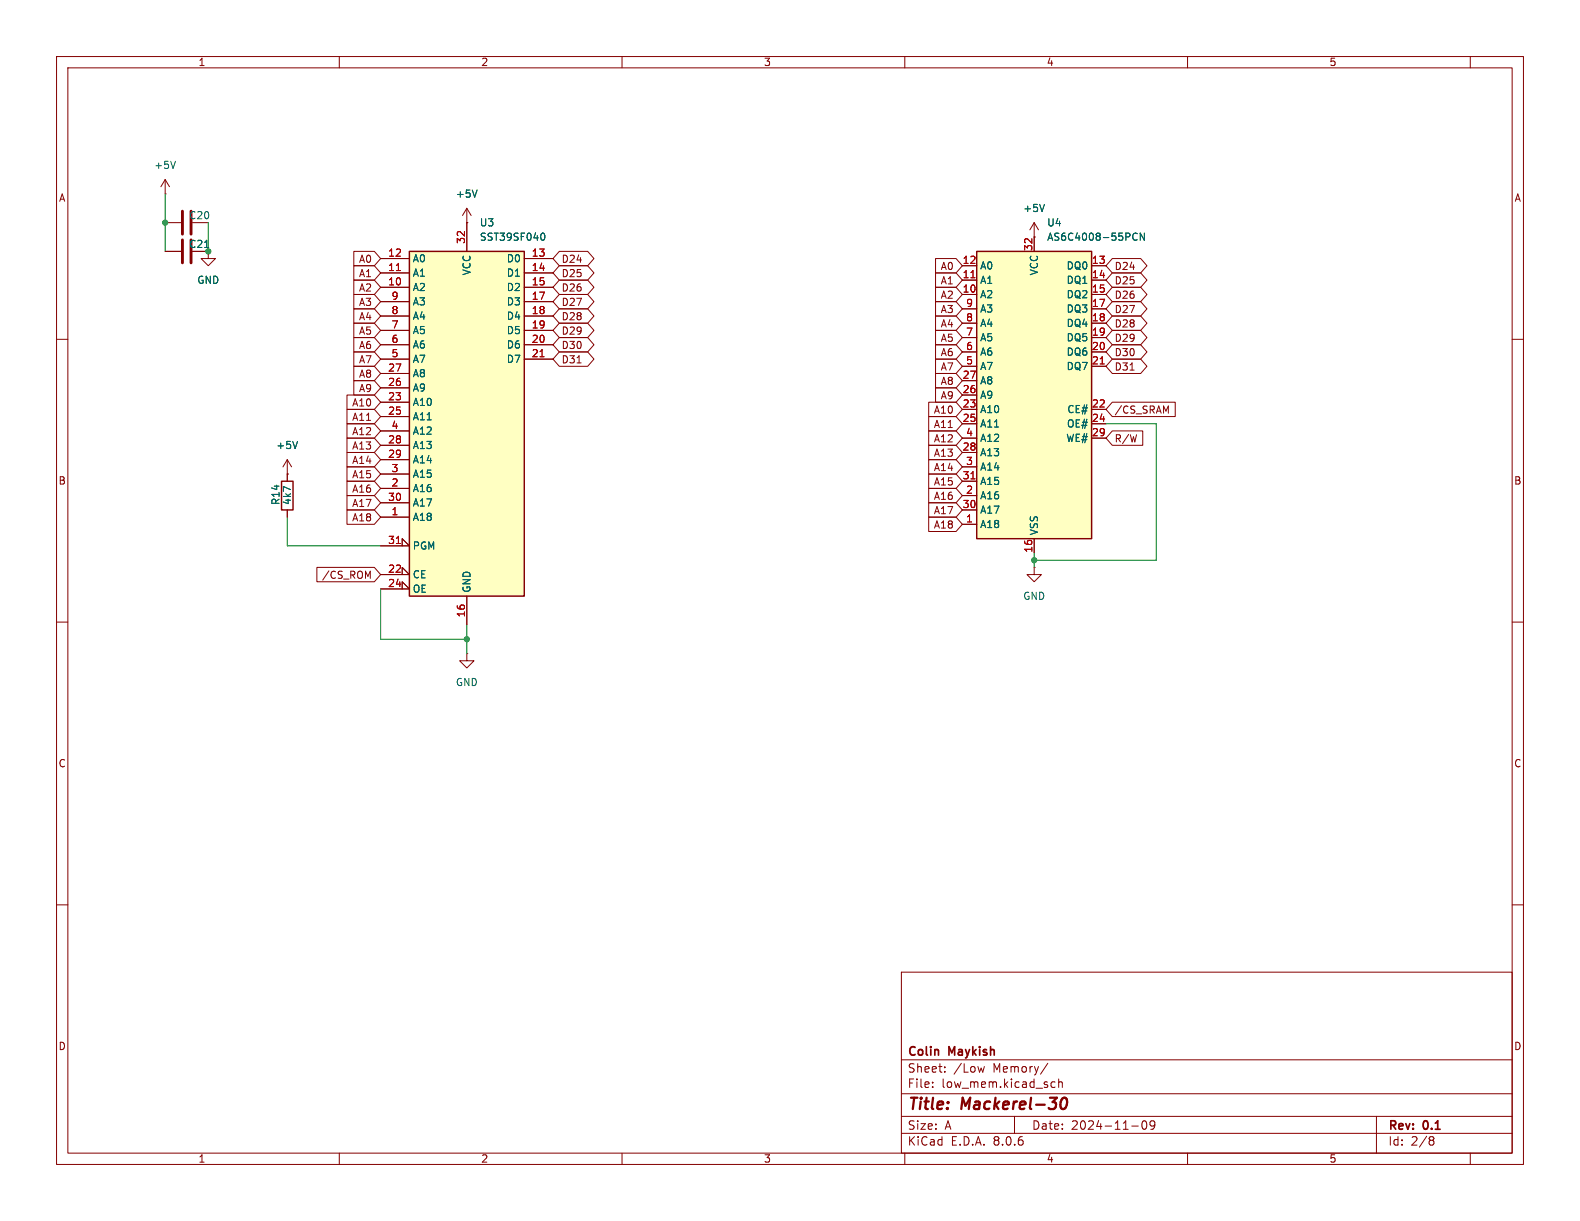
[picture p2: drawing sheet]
<svg xmlns="http://www.w3.org/2000/svg" width="279mm" height="216mm" viewBox="0 0 279 216" stroke-linecap="round" stroke-linejoin="round" font-family="sans-serif">
<g fill="none" stroke="#840000" stroke-width=".18">
<path d="M10 10h259.4v195.9h-259.4zM12 12h255.4v191.9h-255.4zM60 10v2M110 10v2M160 10v2M210 10v2M260 10v2M82.5 39.4h.1M82.5 36.8l-.7 1.3M82.5 36.8v2.6M82.5 36.8l.8 1.3M182.9 39.4l-.8 1.2"/>
<path d="M182.9 39.4v2.5M182.9 39.4l.7 1.2M10 60h2M182.9 41.9h.1M267.4 60h2M10 110h2M182.9 100.3v1.3h1.2l-1.2 1.3-1.3-1.3h1.3M182.9 100.3h.1M267.4 110h2M10 160h2M267.4 160h2M159.4 171.9h108v32h-108z"/>
<path d="M159.4 197.4h108M159.4 193.4h108M159.4 187.4h108M164.9 192.1v.2M164.9 191.4v.1M167.1 189.4v.2M167.1 188.7v.1M174.1 188.6l-.3 1-.3-.7M179.4 197.4v3M185.3 188l-1.3 1.9M185.9 192l.2 .3 .5-.1M186.6 191.4l-.5-.1-.2 .3"/>
<path d="M187.2 191.4l.2-.1 .4 .1 .1 .9M187.2 190.8v1.5M200.1 199.1h1.2M202.1 198.3l.2-.1a.81 .81 0 0 1 .6 .6 .81 .81 0 0 1-.3 .8l-.2 .1a.81 .81 0 0 1-.3-1.4zM204.2 198.8l-.3 .3h-.3l-.2-.3 .1-.5 .4-.1 .2 .1a.99 .99 0 0 1-.3 1.4h-.3M243.4 197.4v6.5M60 203.9v2M110 203.9v2M159.4 200.4h108M160 203.9v2M210 203.9v2M253 201h.3l.3 .3-.3 .3"/>
<path d="M253 201.6h.3M253.3 201.6l.2 .2 .1 .4-.3 .3h-.3M260 203.9v2"/>
</g>
<path d="M187.8 194.3a.46 .46 0 0 1 .5-.2 .46 .46 0 0 1 .4 .4 1.15 1.15 0 0 1-.8 1.6l-.2-.1a1.54 1.54 0 0 1 .1-1.7z" fill="none" stroke="#840000" stroke-width=".4"/>
<path d="M84.4 33.6l-.5 1.3M184.7 36.1l-.4 1.3" fill="none" stroke="#006464" stroke-width=".18"/>
<path d="M172.7 44.5h20.3v50.8h-20.3z" fill="#ffffc2"/>
<path d="M172.7 44.5h20.3v50.8h-20.3zM49.8 85.1h2v5.1h-2z" fill="none" stroke="#840000" stroke-width=".25"/>
<g fill="none" stroke="#840000" stroke-width=".18">
<path d="M29.2 34.3h.1M29.2 31.8l-.8 1.2M29.2 31.8v2.5M29.2 31.8l.8 1.2M170.2 52.1h2.5M170.2 49.5h2.5M170.2 47h2.5M170.2 54.6h2.5M170.2 57.2h2.5M170.2 59.7h2.5M182.9 41.9v2.6M193 52.1h2.6"/>
<path d="M193 49.5h2.6M193 47h2.6M193 54.6h2.6M193 57.2h2.6M193 59.7h2.6M170.2 62.2h2.5M170.2 64.8h2.5M170.2 72.4h2.5M170.2 74.9h2.5M170.2 69.9h2.5M170.2 67.3h2.5M170.2 77.5h2.5"/>
<path d="M193 62.2h2.6M193 64.8h2.6M193 72.4h2.6M193 74.9h2.6M193 77.5h2.6M50.8 83.8h.1M50.8 81.3l-.8 1.3M50.8 81.3v3.8M50.8 90.2v1.2M50.8 81.3l.8 1.3M170.2 92.7h2.5M170.2 87.6h2.5"/>
<path d="M170.2 80h2.5M170.2 82.6h2.5M170.2 90.2h2.5M170.2 85.1h2.5M182.9 95.3v2.5"/>
</g>
<path d="M171.7 49.1h.7M194.6 64.4h.7M171.7 84.7h.7" fill="none" stroke="#a90000" stroke-width=".18"/>
<path d="M31 28.5l-.4 1.3M200.4 42.2l.3 .3 .4-.1M201.1 41.3l-.4-.1-.3 .3M202.4 41.2v1.3l-.8-1.3v1.3M52.6 78l-.4 1.3" fill="none" stroke="#006464" stroke-width=".18"/>
<path d="M72.4 44.5h20.3v60.9h-20.3z" fill="#ffffc2"/>
<path d="M72.4 44.5h20.3v60.9h-20.3z" fill="none" stroke="#840000" stroke-width=".25"/>
<g fill="none" stroke="#840000" stroke-width=".18">
<path d="M29.2 39.4h2.8M82.5 39.4h.1M82.5 39.4v5.1M29.2 44.5h2.8M36.8 44.5v1.2h1.3l-1.3 1.3-1.2-1.3h1.2M62.6 54.6h3.6l1.1 1.3-1.1 1.3h-3.6zM62.6 52.1h3.6l1.1 1.2-1.1 1.3h-3.6zM62.6 59.7h3.6l1.1 1.3-1.1 1.2h-3.6zM62.6 57.1h3.6l1.1 1.3-1.1 1.3h-3.6zM62.6 49.5h3.6l1.1 1.3-1.1 1.3h-3.6zM62.6 47h3.6l1.1 1.3-1.1 1.2h-3.6zM62.6 44.4h3.6l1.1 1.3-1.1 1.3h-3.6z"/>
<path d="M67.3 50.8h5.1M67.3 48.3h5.1M67.3 45.7h5.1M67.3 53.3h5.1M67.3 55.9h5.1M67.3 58.4h5.1M92.7 50.8h5.1M92.7 48.3h5.1M92.7 45.7h5.1M92.7 53.3h5.1M92.7 55.9h5.1M92.7 58.4h5.1"/>
<path d="M98.9 57.1h5l1.1 1.3-1.1 1.3h-5l-1.1-1.3zM98.9 54.6h5l1.1 1.3-1.1 1.3h-5l-1.1-1.3zM98.9 52.1h5l1.1 1.2-1.1 1.3h-5l-1.1-1.3zM98.9 59.7h5l1.1 1.3-1.1 1.2h-5l-1.1-1.2zM98.9 49.5h5l1.1 1.3-1.1 1.3h-5l-1.1-1.3zM98.9 44.4h5l1.1 1.3-1.1 1.3h-5l-1.1-1.3zM98.9 47h5l1.1 1.3-1.1 1.2h-5l-1.1-1.2zM165.4 53.3h3.7l1.1 1.3-1.1 1.3h-3.7zM165.4 45.7h3.7l1.1 1.3-1.1 1.3h-3.7zM165.4 48.3h3.7l1.1 1.2-1.1 1.3h-3.7zM165.4 50.8h3.7l1.1 1.3-1.1 1.2h-3.7zM165.4 58.4h3.7l1.1 1.3-1.1 1.3h-3.7z"/>
<path d="M165.4 55.9h3.7l1.1 1.3-1.1 1.2h-3.7zM170.2 52.1h2.5M170.2 49.5h2.5M170.2 47h2.5M170.2 54.6h2.5M170.2 57.2h2.5M170.2 59.7h2.5M182.9 41.9h.1M182.9 41.9v2.6M193 52.1h2.6M193 49.5h2.6M193 47h2.6"/>
<path d="M193 54.6h2.6M193 57.2h2.6M193 59.7h2.6M196.7 55.9h5l1.1 1.3-1.1 1.2h-5l-1.1-1.2zM196.7 53.3h5l1.1 1.3-1.1 1.3h-5l-1.1-1.3zM196.7 50.8h5l1.1 1.3-1.1 1.2h-5l-1.1-1.2zM196.7 45.7h5l1.1 1.3-1.1 1.3h-5l-1.1-1.3zM196.7 48.3h5l1.1 1.2-1.1 1.3h-5l-1.1-1.3zM196.7 58.4h5l1.1 1.3-1.1 1.3h-5l-1.1-1.3zM61.4 69.8h4.8l1.1 1.3-1.1 1.3h-4.8zM61.4 77.5h4.8l1.1 1.2-1.1 1.3h-4.8zM61.4 74.9h4.8l1.1 1.3-1.1 1.3h-4.8z"/>
<path d="M61.4 72.4h4.8l1.1 1.3-1.1 1.2h-4.8zM62.6 62.2h3.6l1.1 1.3-1.1 1.3h-3.6zM62.6 67.3h3.6l1.1 1.3-1.1 1.3h-3.6zM62.6 64.8h3.6l1.1 1.2-1.1 1.3h-3.6zM67.3 61h5.1M67.3 63.5h5.1M67.3 71.1h5.1M67.3 73.7h5.1M67.3 68.6h5.1M67.3 66h5.1M67.3 78.7h5.1M67.3 76.2h5.1"/>
<path d="M92.7 61h5.1M92.7 63.5h5.1M98.9 62.2h5l1.1 1.3-1.1 1.3h-5l-1.1-1.3zM102 64.2h.8M164.2 71.1h4.9l1.1 1.3-1.1 1.3h-4.9zM164.2 73.7h4.9l1.1 1.2-1.1 1.3h-4.9zM164.2 76.2h4.9l1.1 1.3-1.1 1.2h-4.9zM164.2 78.7h4.9l1.1 1.3-1.1 1.3h-4.9zM165.4 68.6h3.7l1.1 1.3-1.1 1.2h-3.7zM165.4 63.5h3.7l1.1 1.3-1.1 1.2h-3.7zM165.4 66h3.7l1.1 1.3-1.1 1.3h-3.7zM165.4 61h3.7l1.1 1.2-1.1 1.3h-3.7z"/>
<path d="M170.2 62.2h2.5M170.2 64.8h2.5M170.2 72.4h2.5M170.2 74.9h2.5M170.2 69.9h2.5M170.2 67.3h2.5M170.2 77.5h2.5M193 62.2h2.6M193 64.8h2.6M193 72.4h2.6M193 74.9h2.6M193 77.5h2.6"/>
<path d="M196.7 76.2h5.4v2.5h-5.4l-1.1-1.2zM196.7 71.1h11.1v2.6h-11.1l-1.1-1.3zM196.7 61h5l1.1 1.2-1.1 1.3h-5l-1.1-1.3zM196.7 63.5h5l1.1 1.3-1.1 1.2h-5l-1.1-1.2zM199.8 65.4h.8M206.2 72.7l.4-.9v1.3M50.8 83.8h.1M50.8 83.8v1.3M50.8 90.2v1.2M61.4 87.6h4.8l1.1 1.3-1.1 1.3h-4.8zM61.4 80h4.8l1.1 1.3-1.1 1.3h-4.8zM61.4 82.5h4.8l1.1 1.3-1.1 1.3h-4.8z"/>
<path d="M61.4 85.1h4.8l1.1 1.3-1.1 1.2h-4.8zM61.4 90.2h4.8l1.1 1.2-1.1 1.3h-4.8zM67.3 96.5h5.1l-1.3-1.2v1.2M67.3 91.4h5.1M67.3 86.4h5.1M67.3 81.3h5.1M67.3 83.8h5.1M67.3 88.9h5.1M164.2 86.4h4.9l1.1 1.2-1.1 1.3h-4.9zM164.2 81.3h4.9l1.1 1.3-1.1 1.2h-4.9zM164.2 91.4h4.9l1.1 1.3-1.1 1.3h-4.9zM164.2 83.8h4.9l1.1 1.3-1.1 1.3h-4.9z"/>
<path d="M164.2 88.9h4.9l1.1 1.3-1.1 1.2h-4.9zM170.2 92.7h2.5M170.2 87.6h2.5M170.2 80h2.5M170.2 82.6h2.5M170.2 90.2h2.5M170.2 85.1h2.5M182.9 95.3v2.5M56 100.3h10.2l1.1 1.3-1.1 1.3h-10.2zM65.1 101.9l.4-.9v1.3M67.3 101.6h5.1l-1.3-1.3v1.3M67.3 104.1h5.1l-1.3-1.2v1.2"/>
<path d="M82.5 115.6v1.2h1.3l-1.3 1.3-1.2-1.3h1.2M82.5 115.6h.1M82.5 105.4v5.1"/>
</g>
<path d="M70.1 47.8h.7M171.7 49.1h.7M95.5 63.1h.7M194.6 64.4h.7M70.1 96.1h.7M171.7 84.7h.7" fill="none" stroke="#a90000" stroke-width=".18"/>
<path d="M84.4 33.6l-.5 1.3M184.7 36.1l-.4 1.3M36.2 43.8h.7M95.9 41.2a.68 .68 0 0 1 .5 .7 .68 .68 0 0 1-.5 .6M200.4 42.2l.3 .3 .4-.1M201.1 41.3l-.4-.1-.3 .3M202.4 41.2v1.3l-.8-1.3v1.3M52.6 78l-.4 1.3" fill="none" stroke="#006464" stroke-width=".18"/>
<path d="M32.3 37.3v4.1M33.8 37.3v4.1M32.3 42.4v4.1M33.8 42.4v4.1" fill="none" stroke="#840000" stroke-width=".51"/>
<path d="M29.2 34.3v10.2M36.8 39.4v5.1M195.6 74.9h8.9v24.2h-21.6M50.8 91.4v5.1h16.5M182.9 97.8v2.5M67.3 104.1v8.9h15.2M82.5 110.5v5.1" fill="none" stroke="#009600" stroke-width=".18"/>
<g fill="#009600" stroke="#009600" stroke-width=".18">
<circle cx="82.5" cy="113" r=".46"/>
<circle cx="182.9" cy="99.1" r=".46"/>
<circle cx="29.2" cy="39.4" r=".46"/>
<circle cx="36.8" cy="44.5" r=".46"/>
</g>
<g font-size="2.8" fill="#840000">
<text x="160.4" y="196.8">Title:</text>
<text x="170.1" y="196.8">Mackerel-30</text>
</g>
<g font-size="2.1" fill="#840000">
<text x="160.4" y="189.9">Sheet:</text>
<text x="160.4" y="187.1">Colin</text>
<text x="167.9" y="187.1">Maykish</text>
<text x="168.6" y="189.9">/Low</text>
<text x="175.6" y="189.9">Memory/</text>
<text x="160.4" y="192.6">File:</text>
<text x="166.5" y="192.6">low_mem.kicad_sch</text>
<text x="160.4" y="202.8">KiCad</text>
<text x="160.4" y="200">Size:</text>
<text x="167.1" y="200">A</text>
<text x="168.1" y="202.8">E.D.A.</text>
<text x="175.7" y="202.8">8.0.6</text>
<text x="182.4" y="200">Date:</text>
<text x="189.4" y="200">2024-11-09</text>
<text x="245.4" y="200.2">Rev:</text>
<text x="245.4" y="202.8">Id:</text>
<text x="249.5" y="202.8">2/8</text>
<text x="251.8" y="200.2">0.1</text>
</g>
<g font-size="1.8" fill="#840000">
<text x="35" y="11.9">1</text>
<text x="85" y="11.9">2</text>
<text x="135" y="11.9">3</text>
<text x="185" y="11.9">4</text>
<text x="235" y="11.9">5</text>
<text x="10.3" y="35.9">A</text>
<text x="267.7" y="35.9">A</text>
<text x="33.4" y="44">C21</text>
<text x="63.4" y="46.7">A0</text>
<text x="99.2" y="46.7">D24</text>
<text x="166.2" y="47.9">A0</text>
<text x="197" y="47.9">D24</text>
<text x="63.4" y="51.8">A2</text>
<text x="63.4" y="49.2">A1</text>
<text x="99.2" y="51.8">D26</text>
<text x="99.2" y="49.2">D25</text>
<text x="166.2" y="50.5">A1</text>
<text x="166.2" y="53">A2</text>
<text x="197" y="53">D26</text>
<text x="197" y="50.5">D25</text>
<text x="63.4" y="56.8">A4</text>
<text x="63.4" y="54.3">A3</text>
<text x="63.4" y="59.4">A5</text>
<text x="99.2" y="59.4">D29</text>
<text x="99.2" y="56.8">D28</text>
<text x="99.2" y="54.3">D27</text>
<text x="166.2" y="55.6">A3</text>
<text x="166.2" y="58.1">A4</text>
<text x="197" y="58.1">D28</text>
<text x="197" y="55.6">D27</text>
<text x="63.4" y="61.9">A6</text>
<text x="63.4" y="64.5">A7</text>
<text x="99.2" y="64.5">D31</text>
<text x="99.2" y="61.9">D30</text>
<text x="166.2" y="60.6">A5</text>
<text x="166.2" y="65.7">A7</text>
<text x="166.2" y="63.2">A6</text>
<text x="197" y="63.2">D30</text>
<text x="197" y="65.7">D31</text>
<text x="197" y="60.6">D29</text>
<text x="63.4" y="69.5">A9</text>
<text x="63.4" y="67">A8</text>
<text x="166.2" y="70.8">A9</text>
<text x="166.2" y="68.3">A8</text>
<text x="62.2" y="72.1">A10</text>
<text x="62.2" y="77.2">A12</text>
<text x="62.2" y="74.6">A11</text>
<text x="165" y="73.3">A10</text>
<text x="165" y="75.9">A11</text>
<text x="197" y="73.3">/CS_SRAM</text>
<text x="62.2" y="79.7">A13</text>
<text x="62.2" y="82.2">A14</text>
<text x="165" y="83.5">A14</text>
<text x="165" y="78.4">A12</text>
<text x="165" y="81">A13</text>
<text x="197" y="78.4">R/W</text>
<text x="10.3" y="85.9">B</text>
<text x="62.2" y="89.9">A17</text>
<text x="62.2" y="84.8">A15</text>
<text x="62.2" y="87.3">A16</text>
<text x="165" y="88.6">A16</text>
<text x="165" y="86">A15</text>
<text x="267.7" y="85.9">B</text>
<text x="62.2" y="92.4">A18</text>
<text x="165" y="93.7">A18</text>
<text x="165" y="91.1">A17</text>
<text x="56.8" y="102.6">/CS_ROM</text>
<text x="10.3" y="135.9">C</text>
<text x="267.7" y="135.9">C</text>
<text x="10.3" y="185.9">D</text>
<text x="267.7" y="185.9">D</text>
<text x="35" y="205.8">1</text>
<text x="85" y="205.8">2</text>
<text x="135" y="205.8">3</text>
<text x="185" y="205.8">4</text>
<text x="235" y="205.8">5</text>
</g>
<g font-size="1.8" fill="#006464">
<text x="27.2" y="30.1">+5V</text>
<text x="80.5" y="35.2">+5V</text>
<text x="33.4" y="39">C20</text>
<text x="84.8" y="40.2">U3</text>
<text x="180.8" y="37.7">+5V</text>
<text x="185.1" y="40.2">U4</text>
<text x="72.9" y="46.6">A0</text>
<text x="84.8" y="42.8">SST39SF040</text>
<text x="89.5" y="46.6">D0</text>
<text x="173.2" y="47.9">A0</text>
<text x="185.1" y="42.8">AS6C4008-55PCN</text>
<text x="188.5" y="47.9">DQ0</text>
<text x="34.8" y="50.4">GND</text>
<text x="72.9" y="51.7">A2</text>
<text x="72.9" y="49.1">A1</text>
<text x="83.4" y="48.8" transform="rotate(-90 83.4 48.8)">VCC</text>
<text x="89.5" y="49.1">D1</text>
<text x="89.5" y="51.7">D2</text>
<text x="173.2" y="52.9">A2</text>
<text x="173.2" y="50.4">A1</text>
<text x="183.7" y="48.8" transform="rotate(-90 183.7 48.8)">VCC</text>
<text x="188.5" y="50.4">DQ1</text>
<text x="188.5" y="52.9">DQ2</text>
<text x="72.9" y="59.3">A5</text>
<text x="72.9" y="56.7">A4</text>
<text x="72.9" y="54.2">A3</text>
<text x="89.5" y="54.2">D3</text>
<text x="89.5" y="56.7">D4</text>
<text x="89.5" y="59.3">D5</text>
<text x="173.2" y="58">A4</text>
<text x="173.2" y="55.5">A3</text>
<text x="188.5" y="55.5">DQ3</text>
<text x="188.5" y="58">DQ4</text>
<text x="72.9" y="64.4">A7</text>
<text x="72.9" y="61.8">A6</text>
<text x="89.5" y="61.8">D6</text>
<text x="89.5" y="64.4">D7</text>
<text x="173.2" y="65.6">A7</text>
<text x="173.2" y="63.1">A6</text>
<text x="173.2" y="60.6">A5</text>
<text x="188.5" y="60.6">DQ5</text>
<text x="188.5" y="63.1">DQ6</text>
<text x="188.5" y="65.6">DQ7</text>
<text x="72.9" y="72">A10</text>
<text x="72.9" y="69.4">A9</text>
<text x="72.9" y="66.9">A8</text>
<text x="173.2" y="70.7">A9</text>
<text x="173.2" y="68.2">A8</text>
<text x="72.9" y="74.5">A11</text>
<text x="72.9" y="77.1">A12</text>
<text x="173.2" y="73.3">A10</text>
<text x="173.2" y="75.8">A11</text>
<text x="188.6" y="75.8">OE#</text>
<text x="188.6" y="73.3">CE#</text>
<text x="48.8" y="79.6">+5V</text>
<text x="72.9" y="79.6">A13</text>
<text x="72.9" y="82.1">A14</text>
<text x="173.2" y="80.9">A13</text>
<text x="173.2" y="83.4">A14</text>
<text x="173.2" y="78.3">A12</text>
<text x="188.5" y="78.3">WE#</text>
<text x="49.6" y="89.4" transform="rotate(-90 49.6 89.4)">R14</text>
<text x="51.7" y="89.4" transform="rotate(-90 51.7 89.4)">4k7</text>
<text x="72.9" y="87.2">A16</text>
<text x="72.9" y="84.7">A15</text>
<text x="72.9" y="89.8">A17</text>
<text x="173.2" y="88.5">A16</text>
<text x="173.2" y="86">A15</text>
<text x="72.9" y="92.3">A18</text>
<text x="173.2" y="93.6">A18</text>
<text x="173.2" y="91">A17</text>
<text x="183.7" y="94.7" transform="rotate(-90 183.7 94.7)">VSS</text>
<text x="72.9" y="97.4">PGM</text>
<text x="72.9" y="102.5">CE</text>
<text x="72.9" y="105">OE</text>
<text x="83.4" y="104.9" transform="rotate(-90 83.4 104.9)">GND</text>
<text x="180.8" y="106.3">GND</text>
<text x="80.5" y="121.5">GND</text>
</g>
<g font-size="1.8" fill="#a90000">
<text x="68.5" y="45.5">12</text>
<text x="82.3" y="43.2" transform="rotate(-90 82.3 43.2)">32</text>
<text x="93.9" y="45.5">13</text>
<text x="170.1" y="46.7">12</text>
<text x="182.6" y="44.5" transform="rotate(-90 182.6 44.5)">32</text>
<text x="193" y="46.7">13</text>
<text x="68.5" y="50.5">10</text>
<text x="68.5" y="48">11</text>
<text x="69.1" y="53.1">9</text>
<text x="93.9" y="48">14</text>
<text x="93.9" y="50.5">15</text>
<text x="93.9" y="53.1">17</text>
<text x="170.1" y="51.8">10</text>
<text x="170.1" y="49.3">11</text>
<text x="193" y="49.3">14</text>
<text x="193" y="51.8">15</text>
<text x="69.1" y="58.2">7</text>
<text x="69.1" y="55.6">8</text>
<text x="93.9" y="55.6">18</text>
<text x="93.9" y="58.2">19</text>
<text x="170.7" y="59.4">7</text>
<text x="170.7" y="56.9">8</text>
<text x="170.7" y="54.4">9</text>
<text x="193" y="54.4">17</text>
<text x="193" y="56.9">18</text>
<text x="193" y="59.4">19</text>
<text x="68.5" y="65.8">27</text>
<text x="69.1" y="63.2">5</text>
<text x="69.1" y="60.7">6</text>
<text x="93.9" y="60.7">20</text>
<text x="93.9" y="63.2">21</text>
<text x="170.7" y="64.5">5</text>
<text x="170.7" y="62">6</text>
<text x="193" y="62">20</text>
<text x="193" y="64.5">21</text>
<text x="68.5" y="70.9">23</text>
<text x="68.5" y="68.3">26</text>
<text x="170.1" y="69.6">26</text>
<text x="170.1" y="67.1">27</text>
<text x="68.5" y="73.4">25</text>
<text x="69.1" y="75.9">4</text>
<text x="170.1" y="72.1">23</text>
<text x="170.1" y="74.7">25</text>
<text x="170.7" y="77.2">4</text>
<text x="193" y="72.1">22</text>
<text x="193" y="74.7">24</text>
<text x="193" y="77.2">29</text>
<text x="68.5" y="78.5">28</text>
<text x="68.5" y="81">29</text>
<text x="69.1" y="83.6">3</text>
<text x="170.1" y="79.8">28</text>
<text x="170.7" y="82.3">3</text>
<text x="68.5" y="88.6">30</text>
<text x="69.1" y="86.1">2</text>
<text x="170.1" y="89.9">30</text>
<text x="170.1" y="84.8">31</text>
<text x="170.7" y="87.4">2</text>
<text x="69.1" y="91.2">1</text>
<text x="170.7" y="92.5">1</text>
<text x="68.5" y="101.3">22</text>
<text x="68.5" y="96.3">31</text>
<text x="182.6" y="97.8" transform="rotate(-90 182.6 97.8)">16</text>
<text x="68.5" y="103.9">24</text>
<text x="82.3" y="109.3" transform="rotate(-90 82.3 109.3)">16</text>
</g>
</svg>
